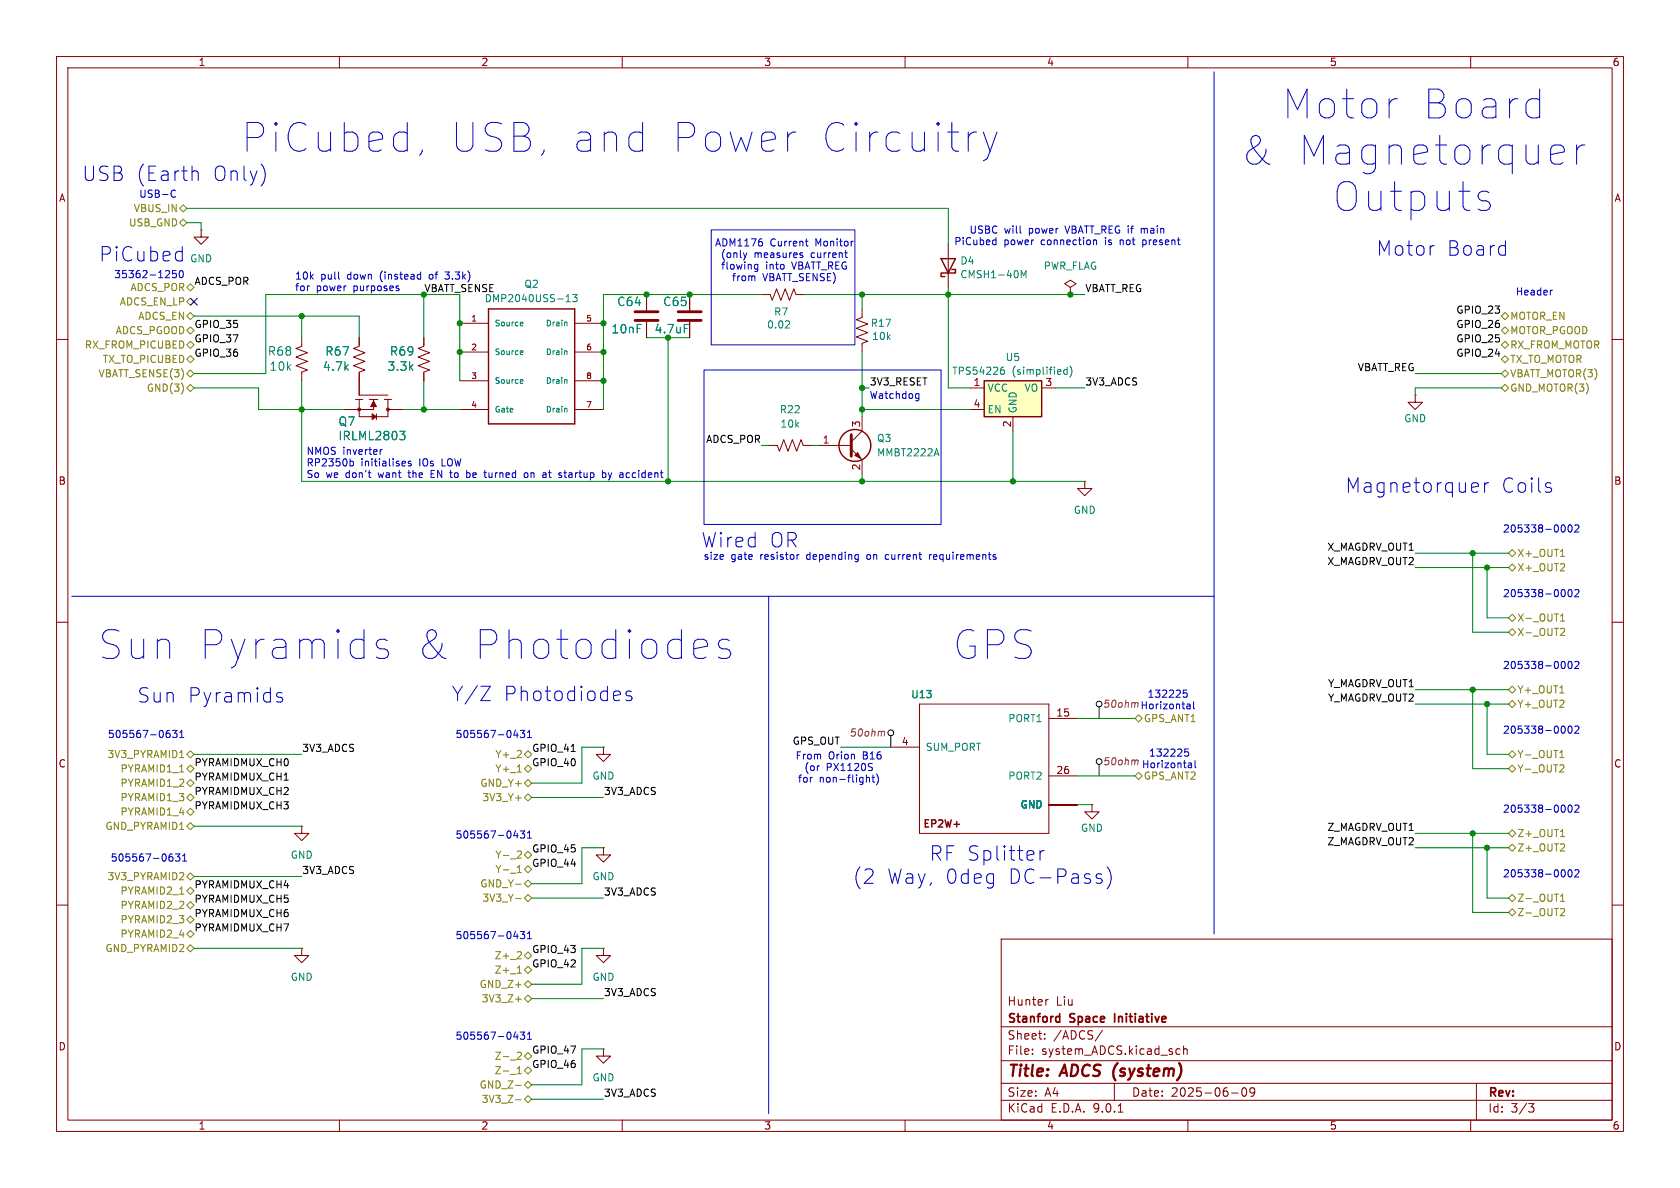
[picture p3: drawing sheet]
<svg xmlns="http://www.w3.org/2000/svg" width="297mm" height="210mm" viewBox="0 0 297 210" stroke-linecap="round" stroke-linejoin="round" font-family="sans-serif">
<path d="M0 0h297v210h-297z" fill="#fff" stroke="#fff" stroke-width=".18"/>
<g fill="none" stroke="#840000" stroke-width=".18">
<path d="M10 10h277v190h-277zM12 12h273v186h-273zM60 10v2M110 10v2M160 10v2M210 10v2M260 10v2M10 60h2M144.8 78.7h5.7M150.5 79.4l1.9 1.9v2.5M152.4 73.7v2.5l-1.9 1.9M250.2 69.9v1.2h1.3l-1.3 1.3-1.3-1.3h1.3"/>
<path d="M250.2 69.9h.1M285 60h2M191.8 85.1v1.3h-1.3l1.3 1.2 1.2-1.2h-1.2M191.8 85.1h.1M10 110h2M285 110h2M106.7 132.1v1.3h-1.3l1.3 1.2 1.2-1.2h-1.2M106.7 132.1h.1M10 160h2M106.7 167.6v1.3h-1.3l1.3 1.3 1.2-1.3h-1.2M106.7 167.6h.1M177 166h108v32h-108z"/>
<path d="M185.3 176.7l-.3 .1M285 160h2M60 198v2M110 198v2M160 198v2M177 194.5h108M177 191.5h108M177 187.5h108M177 181.5h108M182.5 186.3v.1M182.5 185.5v.1M184.7 183.6v.1"/>
<path d="M184.7 182.8v.1M194.9 182.1l-1.3 2M197 191.5v3M197.7 196.6h.8M208 186.3h.6M208 185.5h.6M209.2 185.5l.3-.1 .3 .1 .1 .9M209.2 184.9v1.5M210 198v2M217.7 193.2h1.2M219.7 192.4l.2-.1a.81 .81 0 0 1 .6 .6 .81 .81 0 0 1-.3 .8l-.2 .1a.81 .81 0 0 1-.3-1.4zM221.8 192.9l-.3 .3h-.3l-.2-.3 .1-.5 .4-.1 .2 .1a.99 .99 0 0 1-.3 1.4h-.3"/>
<path d="M260 198v2M261 191.5v6.5M270.2 195.1h1l-.5 .6 .4 .1 .1 .5-.3 .3h-.4"/>
</g>
<path d="M186.9 179.7l.4 .1M187.3 179.2v1.5M197.1 179.2v1.5M187.3 180.6l-.4 .1" fill="none" stroke="#840000" stroke-width=".3"/>
<path d="M150.5 76.8v3.8" fill="none" stroke="#840000" stroke-width=".51"/>
<circle cx="151.1" cy="78.7" r="2.82" fill="none" stroke="#840000" stroke-width=".25"/>
<path d="M151.1 80.5l.5-.5 .5 1z" fill="#840000" stroke="#840000" stroke-width=".18"/>
<path d="M165.6 79.3l.4 1.3M165.3 80.2h.6" fill="none" stroke="#008484" stroke-width=".18"/>
<path d="M174 67.3h10.1v6.4h-10.1z" fill="#ffffc2"/>
<path d="M86.4 54.6h15.2v20.3h-15.2zM166.4 45.7h2.5l-1.3 2.6zM168.3 47.6h.6v.7h-2.5v.6h.6M174 67.3h10.1v6.4h-10.1zM168.7 145.7h.9" fill="none" stroke="#840000" stroke-width=".25"/>
<g fill="none" stroke="#840000" stroke-width=".18">
<path d="M35.6 40.6v1.3h-1.3l1.3 1.3 1.2-1.3h-1.2M35.6 40.6h.1M53.3 59.7v1.5l-1 .4 2.1 .8-2.1 .7 2.1 .8-2.1 .7 2.1 .8-1.1 .4v1.5M63.5 59.7v1.5l-1 .4 2 .8-2 .7 2 .8-2 .7 2 .8-1 .4v4.1h5.1M74.9 59.7v1.5l-1 .4 2 .8-2 .7 2 .8-2 .7 2 .8-1 .4v1.5M81.3 57.2h5.1M101.6 57.2h5.1M114.3 52.1v2.8M114.3 56.9v2.8M121.9 52.1v2.8M121.9 56.9v2.8M134.6 52.1h1.5l.4 1 .8-2 .7 2 .8-2 .8 2 .7-2 .4 1h1.5"/>
<path d="M152.4 54.6v1.5l-1 .4 2 .8-2 .7 2 .8-2 .8 2 .7-1 .4v1.5M167.6 43.2v7.6M189.2 50.8l1-.6-1-.7-1 .7 1 .6v1.3M189.2 52.1h.1M62.9 70.6h1.2M63.5 70.6v3.1h5.1v-3.1M65.3 70.6h1.5M66 70.6v1.8h-5M66.5 73.2v1M67.9 70.6h1.3M68.6 72.4h2.5M81.3 72.4h5.1"/>
<path d="M81.3 62.2h5.1M81.3 67.3h5.1M101.6 72.4h5.1M101.6 62.2h5.1M101.6 67.3h5.1M135.9 78.7h1.5l.4 1.1 .8-2.1 .7 2.1 .8-2.1 .7 2.1 .8-2.1 .4 1h1.5M171.4 68.6h2.6M171.4 72.4h2.6M179.1 73.7v2.5M184.1 68.6h2.6M157.5 132.1h5.1M162.6 124.5h22.8v22.8h-22.8z"/>
<path d="M185.4 127h5.1M185.4 137.2h5.1M53.3 146.1v1.2h-1.2l1.2 1.3 1.3-1.3h-1.3M53.3 146.1h.1M106.7 149.9v1.2h-1.3l1.3 1.3 1.2-1.3h-1.2M106.7 149.9h.1M185.4 142.2h5.1M193 142.2v1.3h1.3l-1.3 1.3-1.2-1.3h1.2M193 142.2h.1M53.3 167.6v1.3h-1.2l1.2 1.3 1.3-1.3h-1.3M53.3 167.6h.1M106.7 185.4v1.3h-1.3l1.3 1.3 1.2-1.3h-1.2"/>
<path d="M106.7 185.4h.1"/>
<circle cx="63.5" cy="72.4" r=".25"/>
<circle cx="68.6" cy="72.4" r=".25"/>
</g>
<g fill="none" stroke="#008484" stroke-width=".18">
<path d="M92.1 56.9l.3 .1 .1 .2-.5 .1M92.4 57.6h-.3M100.1 53.3h.7M100.1 52.4l.4-.3v1.2M100.1 56.9l.1 .2v.5M101.2 52.1h.8l-.4 .4 .4 .2v.5l-.2 .1-.6-.1M121 57.4h.7M139.5 56.8l.1 .2-.1 .3-.7 .7h.8M180.5 49.1v-1.3l.5 .9 .4-.9v1.3M70.7 76.2h.9l-.5 .6 .4 .2 .1 .5-.3 .2h-.4M92.1 62l.3 .1 .1 .2-.5 .1M92.1 67.1h.3l.1 .2-.5 .1"/>
<path d="M92.4 62.6l-.3 .1M92.4 67.7l-.3 .1M100.1 62l.1 .2v.5M100.1 67.1l.1 .1v.6M100.1 72.2l.1 .1v.6M177.1 65.4h.2l.3 .2-.1 .4-.4 .2M177.5 64.9l-.4 .1M188.7 65.4l-.4-.1-.2 .3 .1 .5h.5M188.7 64.9v1.3M189.1 64.7a1.46 1.46 0 0 1 0 2"/>
</g>
<path d="M112.3 55.1h4M112.3 56.6h4M119.9 55.1h4.1M119.9 56.6h4.1" fill="none" stroke="#840000" stroke-width=".51"/>
<g fill="#840000" stroke="#840000" stroke-width=".18">
<path d="M66 70.9l.5 1h-1z"/>
<path d="M65.8 73.2l.7 .5-.7 .5z"/>
</g>
<g fill="none" stroke="#000" stroke-width=".18">
<path d="M101 132.8h.7M157.5 130v2.1M194.3 125v2M194.3 135.1v2.1"/>
<circle cx="157.5" cy="129.5" r=".51"/>
<circle cx="194.3" cy="124.5" r=".51"/>
<circle cx="194.3" cy="134.6" r=".51"/>
</g>
<path d="M156.1 129.3l.3 .2-.1 .6M200.9 134.4l.3 .1-.1 .7" fill="none" stroke="#840084" stroke-width=".18"/>
<g fill="none" stroke="#848400" stroke-width=".18">
<path d="M31.7 39.4l.7-.7 .6 .7-.6 .6zM31.7 36.8l.7-.6 .6 .6-.6 .7zM33 50.8l.7-.6 .6 .6-.6 .6zM33 53.3l.7-.6 .6 .6-.6 .7zM33 55.9l.7-.7 .6 .7-.6 .6zM33 58.4l.7-.6 .6 .6-.6 .7zM265.4 55.9l.7-.7 .6 .7-.6 .6zM265.4 58.4l.7-.6 .6 .6-.6 .7zM33 61l.7-.7 .6 .7-.6 .6zM33 66l.7-.6 .6 .6-.6 .7zM33 68.6l.7-.7 .6 .7-.6 .6zM33.7 62.9l.6 .6-.6 .6-.7-.6z"/>
<path d="M265.4 66l.7-.6 .6 .6-.6 .7zM265.4 61l.7-.7 .6 .7-.6 .6zM265.4 68.6l.7-.7 .6 .7-.6 .6zM265.4 63.5l.7-.6 .6 .6-.6 .6zM266.7 97.8l.6-.6 .7 .6-.7 .6zM275.9 98.4h.7M266.7 111.8l.6-.7 .7 .7-.7 .6zM266.7 109.2l.6-.6 .7 .6-.7 .7zM266.7 100.3l.6-.6 .7 .6-.7 .7zM275.9 108.9l.3-.4v1.3M275.9 109.8h.7M276.1 111.1h.4l.1 .3-.8 .9h.8"/>
<path d="M31.8 136.5h.7M31.8 133.9h.7M33 135.9l.7-.6 .6 .6-.6 .6zM33 133.4l.7-.7 .6 .7-.6 .6zM33.7 137.8l.6 .6-.6 .7-.7-.7zM91.5 136.5h.7M92.7 133.4l.6-.7 .7 .7-.7 .6zM92.7 135.9l.6-.6 .7 .6-.7 .6zM93.3 137.8l.7 .6-.7 .7-.6-.7zM200.7 127l.6-.6 .6 .6-.6 .6zM200.7 137.2l.6-.7 .6 .7-.6 .6zM266.7 121.9l.6-.6 .7 .6-.7 .7z"/>
<path d="M266.7 124.5l.6-.7 .7 .7-.7 .6zM266.7 135.9l.6-.6 .7 .6-.7 .6zM266.7 133.4l.6-.7 .7 .7-.7 .6zM275.8 122.5h.7M275.8 133.9h.7M275.9 133l.2-.3v1.2M275.9 135.2l.5 .1 .1 .3-.8 .9h.8M31.8 158.1h.7M33 143.5l.7-.6 .6 .6-.6 .6zM33 146.1l.7-.7 .6 .7-.6 .6zM33 157.5l.7-.7 .6 .7-.6 .6zM33 154.9l.7-.6 .6 .6-.6 .7z"/>
<path d="M33 141l.7-.7 .6 .7-.6 .6zM91.1 141.1h1M91.1 156.3h1M91.1 158.8h1M91.5 154.2h.7M91.5 153.3l.3-.3v1.2M91.6 150.4l.5 .1 .1 .3-.8 .9h.8M92.7 141l.6-.7 .7 .7-.7 .6zM92.7 156.2l.6-.6 .7 .6-.7 .6zM92.7 158.8l.6-.7 .7 .7-.7 .6zM92.7 151.1l.6-.6 .7 .6-.7 .7zM93.3 153l.7 .7-.7 .6-.6-.6z"/>
<path d="M266.7 158.8l.6-.7 .7 .7-.7 .6zM266.7 147.3l.6-.6 .7 .6-.7 .7zM267.3 149.2l.7 .7-.7 .6-.6-.6zM275.9 159.3h.7M275.9 158.4l.3-.3v1.2M275.9 147.9h.7M276.5 149.2l.1 .2-.1 .3-.7 .7h.8M33 162.6l.7-.7 .6 .7-.6 .6zM33 160l.7-.6 .6 .6-.6 .7zM33 165.1l.7-.6 .6 .6-.6 .6zM33.7 167l.6 .6-.6 .7-.7-.7zM91.1 176.6h1"/>
<path d="M91.5 172h.7M91.7 170.9l.1-.1v1.2M91.9 168.2l.3 .3-.1 .3-.7 .7h.8M92.7 168.9l.6-.6 .7 .6-.7 .6zM92.7 171.5l.6-.7 .7 .7-.7 .6zM92.7 174l.6-.6 .7 .6-.7 .6zM92.7 176.5l.6-.6 .7 .6-.7 .7zM266.7 161.3l.6-.6 .7 .6-.7 .6zM276.1 160.6l.4 .1 .1 .3-.8 .9h.8M91.1 194.4h1M91.1 191.9h1M91.5 188.9l.3-.4v1.3"/>
<path d="M91.5 189.8h.7M91.5 186.1l.4-.1 .3 .4-.8 .9h.8M92.7 194.3l.6-.6 .7 .6-.7 .6zM92.7 189.2l.6-.6 .7 .6-.7 .7zM92.7 191.8l.6-.7 .7 .7-.7 .6zM92.7 186.7l.6-.6 .7 .6-.7 .6z"/>
</g>
<g fill="none" stroke="#0000c2" stroke-width=".18">
<path d="M214.6 12.7v152.4M271.7 17.5l.5 .2M272.2 15.8v5M31 34.8l-.2 .1-.3-.1M34.3 30.2l.6 .1 .1 .3v1.3M74.7 26.5v.2l-.5 .8M140.7 23.3h-.5l-.5 .3M172.6 23.3h-.5l-.7 .5M173.8 23.3l1.2 3.4M175 26.7l-.4 1.2-.8 .5M176.3 23.3l-1.3 3.4M262 35.5h.8l.4 .2 .3 .8-.3 .5-.4 .2h-1"/>
<path d="M262 33.8h.8l.4 .2M272.2 20.6l-.5 .2M274.9 25.6h.9l.5 .3 .2 .5v.4l-2.4 .5M276.3 28.8l-.5 .2h-.9M278.7 25.6v3.4M280.2 25.6a1.3 1.3 0 0 0-1.5 1M31.1 47.8h-.6v.6l.1-.1 .5 .1 .1 .2-.1 .4-.1 .1-.5-.1M31.9 47.9l.1-.1a.68 .68 0 0 1 .4 .7 .68 .68 0 0 1-.4 .6 .84 .84 0 0 1-.1-1.2zM32 44.4l.2 .2M32.2 43.6v2.5M32.2 46l-.2 .1M59.9 49.3h.1"/>
<path d="M70.4 51l.2 .1-.2 .3M74.2 48.5l.2 .1M74.4 48.1v1.2M74.4 49.3h-.2M78.7 48.1h.7M78.7 49.2l.1 .1M125.7 40.6h25.4v20.4h-25.4zM132 44.7l-.3 .8M133.4 47.3l.2 .3 .4-.1M133.4 48.8l.1 .8M134 46.7v1.1l-.3 .2-.3-.1M134 46.8l-.4-.1-.2 .3"/>
<path d="M134.7 42.8l.1 .1-.1 .5M141.6 45.1l.3 .1v.2l-.1 .1h-.3M141.6 44.7h.3M142.4 42.6h.5M142.6 43.3l.3 .2M149.3 44.7h.5M149.5 45.4l.3 .1M150.7 42.6h.1M175.7 42.4l.4 .1M176.1 42v1.3M176.1 43.2l-.4 .1M180.4 41.2h.1"/>
<path d="M193.3 42.5l.2-.1 .3 .1 .1 .8M193.3 42.4v.9M201.8 40.4v.8M201.9 40.4l-.1 .1M202 42.4v1.3M202 43.2l.1 .1M202.1 42.4l-.1 .1M274.4 51.3l-.2 .1M67.2 79.5v.8M67.6 79.5l-.4 .2M124.5 65.4h41.9v27.3h-41.9zM162.1 69.6h.3"/>
<path d="M162.4 69.6v1l-.1 .2-.3 .1M162.4 70.4h-.3M62 81.5l.4 .1 .1 .2-.1 .5-.4 .1M71.5 81.5l.2 .3-.6 .1M71.6 82.3l-.1 .1M72.6 81.6l-.3-.1-.1 .2v.2l.4 .1v.3h-.4M76.2 83.8h.4M76.2 83.1v1.3h.6M82.5 83.6h.4l.1 .1M83 84.3l-.1 .1h-.4M92.8 83.6h.3l.2 .2v.4l-.2 .2h-.3l-.1-.2zM97 83.6h.4"/>
<path d="M99.7 83.6h.5M99.9 83.1v1.1l.3 .2M106.5 83.6h.4l.2 .2-.1 .6h-.5M107.5 83.6l.3 .8M107.8 84.4l-.3 .4M108.1 83.6l-.3 .8M110.9 83.6h.4M111.3 84.4h-.4M151.6 98l.1 .1M151.7 98v1.1l-.1 .1M151.7 98.8l-.1 .1M156.7 98l-.2 .3v.3l.2 .3"/>
<path d="M164.3 98v.9M164.7 98l-.4 .3M175.9 98.5l.2 .1-.2 .3M175.9 98l.1 .1M261 85.3l.2 .2 .2 .4-1.2 .3M261.2 86.9l-.2 .1M262.5 85.3v1.7M263.2 85.3a.65 .65 0 0 0-.7 .5M274.2 86.3l.1 .2-.1 .4M276.5 92.8l.2 .5-.2 .7M277.3 92.9l.2-.1a.68 .68 0 0 1 .4 .6 .68 .68 0 0 1-.4 .7l-.2-.2-.1-.3zM278.4 92.9l.5-.1 .2 .3-.8 1h.8"/>
<path d="M12.7 105.4h201.9M68.5 113.2l-.5-.2h-.8l-.4 .2-.3 .5 .3 .8 .4 .2h.8l.5 .2 .2 .5-.2 .8-.5 .2h-1l-.5-.2M123.4 113h.9l.5 .2 .3 .5v.5l-2.5 .5M124.8 116.2l-.5 .2h-.9M128.9 113.2l-.4-.2h-.8l-.5 .2-.2 .5 .2 .8 .5 .2h.8l.4 .2 .3 .5-.3 .8-.4 .2h-1l-.5-.2M135.9 105.4v91.5M276.5 104.3l.2 .4-.2 .7M276.5 117l.2 .4-.2 .7M277.3 104.3l.2-.1a.68 .68 0 0 1 .4 .7 .68 .68 0 0 1-.4 .6l-.2-.1-.1-.4zM277.3 117l.2-.1a.68 .68 0 0 1 .4 .7 .68 .68 0 0 1-.4 .6l-.2-.1-.1-.4zM278.4 104.3l.5-.1 .2 .4-.8 .9h.8M278.4 117l.5-.1 .2 .4-.8 .9h.8"/>
<path d="M29.6 129.6h.2l.3 .2-.1 .5-.4 .1M30 129.1l-.4 .1M30.5 129.1h.8l-.4 .5 .3 .1v.6l-.2 .1-.5-.1M31.8 130.4h.7M31.8 129.5l.3-.4v1.3M48.9 122.9l.1 .2 .6 .2 .4 .3-.1 .4-.3 .1-.7-.1M49.9 122.5l-.6-.1-.4 .4M85 121.3h1.7l-1.7 2.6h1.7M90.8 130h.8M91.4 129.5v.9M92 129.1h.8l-.5 .5 .4 .1v.6l-.2 .1-.5-.1M93.2 130.4h.8"/>
<path d="M93.2 129.5l.4-.4v1.3M111.6 122.3l-.6-.1-.4 .3 .2 .4 .8 .2 .1 .3-.1 .3-.2 .2-.8-.2M153.2 137v1.3M153.2 137.5l.2-.1 .3 .1v.8M154 135.6l.2 .3-.2 .3M154.1 137.4h.5M154.3 137v1.1l.3 .2M154.9 136.8a1.46 1.46 0 0 1 0 1.9M209.8 122h-.6v.6l.1-.1h.5l.1 .2-.1 .4-.2 .2-.4-.2M210 124.5h.3l.1 .8M210.1 132.4h-.6l-.1 .6 .2-.1h.4l.1 .2v.5l-.2 .1-.5-.1M210.2 134.9h.3l.2 .2v.6"/>
<path d="M210.4 125.2l-.4 .1M210.4 124.8h-.4M210.7 135.7h-.5M210.7 135.2h-.5M211 124v1.1l.2 .2M211.3 134.4v1.1l.1 .2M276.5 128.4l.2 .4-.2 .8M277.3 128.5l.2-.2a.68 .68 0 0 1 .4 .7 .68 .68 0 0 1-.4 .6l-.2-.1-.1-.4zM278.4 128.5l.5-.2 .2 .4-.8 .9h.8M30.1 151.4h.2l.3 .3-.1 .4-.4 .1M30.5 151h-.4M31 151h.8l-.4 .4 .3 .2v.5l-.1 .1-.6-.1"/>
<path d="M32.3 152.2h.7M32.3 151.3l.3-.3v1.2M90.8 147.7h.8M91.4 147.3v.9M92 146.9h.8l-.5 .5 .4 .1v.5l-.2 .2-.5-.2M93.2 147.3l.4-.4v1.3M93.2 148.2h.8M182.7 150.5l.1 .5-1.2 .2M183.9 150.4v1.7M184.6 150.4a.65 .65 0 0 0-.7 .5M194.1 155.3l.6 .1 .2 .4-.4 .3h-.5M194.1 154.5l.6 .1"/>
<path d="M195.7 153.2a2.91 2.91 0 0 1 0 3.9M276.5 142.4l.2 .4-.2 .7M276.5 153.8l.2 .4-.2 .8M277.3 142.4l.2-.1a.68 .68 0 0 1 .4 .7 .68 .68 0 0 1-.4 .6l-.2-.1-.1-.4zM277.3 153.9l.2-.2a.68 .68 0 0 1 .4 .7 .68 .68 0 0 1-.4 .6l-.2-.1-.1-.4zM278.4 142.4l.5-.1 .2 .4-.8 .9h.8M278.4 153.9l.5-.2 .2 .4-.8 .9h.8M90.8 165.5h.8M91.4 165.1v.8M92 164.7h.8l-.5 .5 .4 .1v.5l-.2 .1-.5-.1M93.2 165l.4-.3v1.2M93.2 165.9h.8"/>
<path d="M90.8 183.3h.8M91.4 182.9v.8M92 182.4h.8l-.5 .5 .4 .2v.5l-.2 .1-.5-.1M93.2 182.8l.4-.4v1.3M93.2 183.7h.8"/>
</g>
<g fill="none" stroke="#008400" stroke-width=".18">
<path d="M33 36.8h134.6v6.4M33 39.4h2.6v1.2M34.3 55.9h29.2v3.8M53.3 55.9v3.8M74.9 52.1v7.6M114.3 59.7h7.6M118.1 59.7v25.4M134.6 52.1h-27.9v20.3M142.2 52.1h49.6M152.4 52.1v2.5M167.6 50.8v17.8h3.8M34.3 66h12.7v-13.9h34.3v15.2"/>
<path d="M34.3 68.6h11.4v3.8h15.3M53.3 67.3v17.8h138.5M71.1 72.4h10.2M74.9 67.3v5.1M134.6 78.7h1.3M143.5 78.7h1.3M152.4 68.6h1.3M152.4 72.4h19M152.4 62.2v11.5M179.1 76.2v8.9M186.7 68.6h5.1M250.2 66h15.2"/>
<path d="M265.4 68.6h-15.2v1.3M152.4 83.8v1.3M250.2 97.8h16.5M260.3 97.8v14h6.4M250.2 100.3h16.5M262.9 100.3v8.9h3.8M34.3 133.4h19M106.7 132.1h-3.8v6.3h-8.9M148.6 132.1h8.9M190.5 137.2h10.2M190.5 127h10.2M250.2 124.5h16.5"/>
<path d="M250.2 121.9h16.5M260.3 121.9v14h6.4M262.9 124.5v8.9h3.8M34.3 146.1h19M34.3 154.9h19M94 141h12.7M94 158.8h12.7M106.7 149.9h-3.8v6.3h-8.9M190.5 142.2h2.5M250.2 149.9h16.5M250.2 147.3h16.5M260.3 147.3v14h6.4"/>
<path d="M262.9 149.9v8.9h3.8M34.3 167.6h19M94 176.5h12.7M106.7 167.6h-3.8v6.4h-8.9M94 194.3h12.7M106.7 185.4h-3.8v6.4h-8.9"/>
</g>
<path d="M33.7 52.7l1.2 1.2M34.9 52.7l-1.2 1.2" fill="none" stroke="#000084" stroke-width=".18"/>
<g fill="#008400" stroke="#008400" stroke-width=".18">
<circle cx="262.9" cy="149.9" r=".46"/>
<circle cx="262.9" cy="100.3" r=".46"/>
<circle cx="260.3" cy="97.8" r=".46"/>
<circle cx="262.9" cy="124.5" r=".46"/>
<circle cx="260.3" cy="121.9" r=".46"/>
<circle cx="152.4" cy="85.1" r=".46"/>
<circle cx="152.4" cy="72.4" r=".46"/>
<circle cx="167.6" cy="52.1" r=".46"/>
<circle cx="152.4" cy="52.1" r=".46"/>
<circle cx="152.4" cy="68.6" r=".46"/>
<circle cx="179.1" cy="85.1" r=".46"/>
<circle cx="189.2" cy="52.1" r=".46"/>
<circle cx="260.3" cy="147.3" r=".46"/>
<circle cx="121.9" cy="52.1" r=".46"/>
<circle cx="114.3" cy="52.1" r=".46"/>
<circle cx="81.3" cy="57.2" r=".46"/>
<circle cx="53.3" cy="55.9" r=".46"/>
<circle cx="106.7" cy="57.2" r=".46"/>
<circle cx="118.1" cy="85.1" r=".46"/>
<circle cx="106.7" cy="67.3" r=".46"/>
<circle cx="81.3" cy="62.2" r=".46"/>
<circle cx="74.9" cy="72.4" r=".46"/>
<circle cx="118.1" cy="59.7" r=".46"/>
<circle cx="106.7" cy="62.2" r=".46"/>
<circle cx="53.3" cy="72.4" r=".46"/>
</g>
<g font-size="7.1" fill="#0000c2">
<text x="226.8" y="21.3">Motor</text>
<text x="251.1" y="21.3">Board</text>
<text x="42.8" y="27.2">PiCubed,</text>
<text x="79.2" y="27.2">USB, and</text>
<text x="117.3" y="27.2">Power</text>
<text x="143.1" y="27.2">Circuitry</text>
<text x="219.5" y="29.4">&amp; Magnetorquer</text>
<text x="235.7" y="37.6">Outputs</text>
<text x="17.5" y="116.8">Sun Pyramids</text>
<text x="72.7" y="116.8">&amp; Photodiodes</text>
<text x="168.5" y="116.8">GPS</text>
</g>
<g font-size="3.5" fill="#0000c2">
<text x="14.5" y="32.2">USB (Earth</text>
<text x="37.5" y="32.2">Only)</text>
<text x="17.5" y="46.5">PiCubed</text>
<text x="243.3" y="45.4">Motor</text>
<text x="255.7" y="45.4">Board</text>
<text x="237.8" y="87.4">Magnetorquer</text>
<text x="265.3" y="87.4">Coils</text>
<text x="124" y="97">Wired</text>
<text x="136" y="97">OR</text>
<text x="24.2" y="124.4">Sun</text>
<text x="33.1" y="124.4">Pyramids</text>
<text x="79.8" y="124.2">Y/Z</text>
<text x="89" y="124.2">Photodiodes</text>
<text x="163.8" y="152.4">RF Splitter</text>
<text x="150.6" y="156.5">(2</text>
<text x="156.6" y="156.5">Way, 0deg</text>
<text x="177.9" y="156.5">DC-Pass)</text>
</g>
<g font-size="2.8" fill="#840000">
<text x="178" y="190.9">Title:</text>
<text x="187.7" y="190.9">ADCS (system)</text>
</g>
<g font-size="2.1" fill="#008484">
<text x="108" y="59.1">10nF</text>
<text x="109" y="54.3">C64</text>
<text x="115.6" y="59.1">4.7uF</text>
<text x="117.1" y="54.3">C65</text>
<text x="47.3" y="63.1">R68</text>
<text x="47.5" y="65.7">10k</text>
<text x="57" y="65.7">4.7k</text>
<text x="57.4" y="63.1">R67</text>
<text x="68.4" y="65.7">3.3k</text>
<text x="68.8" y="63.1">R69</text>
<text x="59.7" y="75.5">Q7</text>
<text x="59.7" y="78">IRLML2803</text>
</g>
<g font-size="2.1" fill="#840000">
<text x="178" y="178">Hunter</text>
<text x="186.7" y="178">Liu</text>
<text x="178" y="184">Sheet:</text>
<text x="178" y="181.2">Stanford</text>
<text x="186.2" y="184">/ADCS/</text>
<text x="189.2" y="181.2">Space</text>
<text x="197.7" y="181.2">Initiative</text>
<text x="178" y="186.7">File:</text>
<text x="184.1" y="186.7">system_ADCS.kicad_sch</text>
<text x="178" y="196.9">KiCad</text>
<text x="178" y="194.1">Size:</text>
<text x="184.7" y="194.1">A4</text>
<text x="185.7" y="196.9">E.D.A.</text>
<text x="193.3" y="196.9">9.0.1</text>
<text x="200" y="194.1">Date:</text>
<text x="207" y="194.1">2025-06-09</text>
<text x="263" y="194.3">Rev:</text>
<text x="263" y="196.9">Id:</text>
<text x="267.1" y="196.9">3/3</text>
</g>
<g font-size="1.8" fill="#840000">
<text x="35" y="11.9">1</text>
<text x="85" y="11.9">2</text>
<text x="135" y="11.9">3</text>
<text x="185" y="11.9">4</text>
<text x="235" y="11.9">5</text>
<text x="285" y="11.9">6</text>
<text x="10.3" y="35.9">A</text>
<text x="285.3" y="35.9">A</text>
<text x="172" y="68.3">1</text>
<text x="184.7" y="68.3">3</text>
<text x="152.1" y="75.6" transform="rotate(-90 152.1 75.6)">3</text>
<text x="172" y="72.1">4</text>
<text x="178.8" y="75.6" transform="rotate(-90 178.8 75.6)">2</text>
<text x="145.3" y="78.5">1</text>
<text x="152.1" y="83.3" transform="rotate(-90 152.1 83.3)">2</text>
<text x="10.3" y="85.9">B</text>
<text x="285.3" y="85.9">B</text>
<text x="159.3" y="131.8">4</text>
<text x="186.6" y="126.7">15</text>
<text x="10.3" y="135.9">C</text>
<text x="186.6" y="136.9">26</text>
<text x="285.3" y="135.9">C</text>
<text x="163" y="146.6">EP2W+</text>
<text x="10.3" y="185.9">D</text>
<text x="285.3" y="185.9">D</text>
<text x="35" y="199.9">1</text>
<text x="85" y="199.9">2</text>
<text x="135" y="199.9">3</text>
<text x="185" y="199.9">4</text>
<text x="235" y="199.9">5</text>
<text x="285" y="199.9">6</text>
</g>
<g font-size="1.8" fill="#0000c2">
<text x="24.5" y="35.2">USB-C</text>
<text x="171.3" y="41.5">USBC</text>
<text x="177.5" y="41.5">will</text>
<text x="182" y="41.5">power</text>
<text x="188.7" y="41.5">VBATT_REG if</text>
<text x="202.4" y="41.5">main</text>
<text x="126.3" y="43.8">ADM1176</text>
<text x="127.3" y="45.8">(only</text>
<text x="127.4" y="47.9">flowing</text>
<text x="133.3" y="45.8">measures</text>
<text x="135.3" y="47.9">into</text>
<text x="136.1" y="43.8">Current</text>
<text x="140.1" y="47.9">VBATT_REG</text>
<text x="143.5" y="45.8">current</text>
<text x="144.3" y="43.8">Monitor</text>
<text x="168.6" y="43.5">PiCubed</text>
<text x="177.5" y="43.5">power</text>
<text x="184.1" y="43.5">connection</text>
<text x="195.6" y="43.5">is</text>
<text x="198.4" y="43.5">not</text>
<text x="202.6" y="43.5">present</text>
<text x="20.1" y="49.4">35362-1250</text>
<text x="52.1" y="49.6">10k</text>
<text x="52.1" y="51.7">for</text>
<text x="55.9" y="51.7">power</text>
<text x="56.7" y="49.6">pull</text>
<text x="61.5" y="49.6">down</text>
<text x="62.6" y="51.7">purposes</text>
<text x="67.4" y="49.6">(instead</text>
<text x="76.3" y="49.6">of</text>
<text x="79.4" y="49.6">3.3k)</text>
<text x="129.3" y="49.9">from</text>
<text x="134.8" y="49.9">VBATT_SENSE)</text>
<text x="267.9" y="52.4">Header</text>
<text x="153.6" y="70.7">Watchdog</text>
<text x="54.1" y="80.6">NMOS inverter</text>
<text x="54.1" y="82.7">RP2350b</text>
<text x="63.8" y="82.7">initialises</text>
<text x="74.2" y="82.7">IOs</text>
<text x="78.4" y="82.7">LOW</text>
<text x="54.1" y="84.7">So</text>
<text x="57.6" y="84.7">we</text>
<text x="61.2" y="84.7">don't</text>
<text x="67.2" y="84.7">want</text>
<text x="72.7" y="84.7">the</text>
<text x="76.8" y="84.7">EN to</text>
<text x="83.5" y="84.7">be</text>
<text x="86.9" y="84.7">turned</text>
<text x="94.2" y="84.7">on</text>
<text x="97.6" y="84.7">at</text>
<text x="100.7" y="84.7">startup</text>
<text x="108.5" y="84.7">by</text>
<text x="111.8" y="84.7">accident</text>
<text x="265.6" y="94.3">205338-0002</text>
<text x="124.3" y="99.2">size</text>
<text x="129.2" y="99.2">gate</text>
<text x="134.5" y="99.2">resistor</text>
<text x="142.9" y="99.2">depending</text>
<text x="153.7" y="99.2">on</text>
<text x="157.2" y="99.2">current</text>
<text x="165.1" y="99.2">requirements</text>
<text x="265.6" y="105.8">205338-0002</text>
<text x="265.6" y="118.5">205338-0002</text>
<text x="194.9" y="125.3">50ohm Horizontal</text>
<text x="202.8" y="123.5">132225</text>
<text x="19" y="130.7">505567-0631</text>
<text x="80.4" y="130.7">505567-0431</text>
<text x="265.6" y="129.9">205338-0002</text>
<text x="140.6" y="134.5">From</text>
<text x="142.1" y="136.5">(or</text>
<text x="146" y="136.5">PX1120S</text>
<text x="146.4" y="134.5">Orion</text>
<text x="152.6" y="134.5">B16</text>
<text x="201.8" y="136">Horizontal</text>
<text x="203" y="134">132225</text>
<text x="141" y="138.5">for</text>
<text x="144.8" y="138.5">non-flight)</text>
<text x="265.6" y="143.9">205338-0002</text>
<text x="80.4" y="148.4">505567-0431</text>
<text x="19.5" y="152.5">505567-0631</text>
<text x="265.6" y="155.3">205338-0002</text>
<text x="80.4" y="166.2">505567-0431</text>
<text x="80.4" y="184">505567-0431</text>
</g>
<g font-size="1.8" fill="#848400">
<text x="22.7" y="40.2">USB_GND</text>
<text x="23.6" y="37.7">VBUS_IN</text>
<text x="23" y="51.7">ADCS_POR</text>
<text x="20.3" y="59.3">ADCS_PGOOD</text>
<text x="21.1" y="54.2">ADCS_EN_LP</text>
<text x="24.3" y="56.7">ADCS_EN</text>
<text x="266.9" y="56.7">MOTOR_EN</text>
<text x="266.9" y="59.3">MOTOR_PGOOD</text>
<text x="14.9" y="61.8">RX_FROM_PICUBED</text>
<text x="18.1" y="64.4">TX_TO_PICUBED</text>
<text x="266.9" y="61.8">RX_FROM_MOTOR</text>
<text x="266.9" y="64.4">TX_TO_MOTOR</text>
<text x="17.3" y="66.9">VBATT_SENSE(3)</text>
<text x="25.9" y="69.4">GND(3)</text>
<text x="266.9" y="66.9">VBATT_MOTOR(3)</text>
<text x="266.9" y="69.4">GND_MOTOR(3)</text>
<text x="268.2" y="101.2">X+_OUT2</text>
<text x="268.2" y="98.7">X+_OUT1</text>
<text x="268.2" y="112.6">X-_OUT2</text>
<text x="268.2" y="110.1">X-_OUT1</text>
<text x="268.2" y="122.8">Y+_OUT1</text>
<text x="268.2" y="125.3">Y+_OUT2</text>
<text x="202.1" y="127.9">GPS_ANT1</text>
<text x="18.9" y="134.2">3V3_PYRAMID1</text>
<text x="21.2" y="136.8">PYRAMID1_1</text>
<text x="87.5" y="134.2">Y+_2</text>
<text x="87.5" y="136.8">Y+_1</text>
<text x="268.2" y="136.8">Y-_OUT2</text>
<text x="268.2" y="134.2">Y-_OUT1</text>
<text x="21.2" y="139.3">PYRAMID1_2</text>
<text x="21.2" y="141.8">PYRAMID1_3</text>
<text x="84.8" y="139.3">GND_Y+</text>
<text x="85.2" y="141.8">3V3_Y+</text>
<text x="202.1" y="138">GPS_ANT2</text>
<text x="18.5" y="146.9">GND_PYRAMID1</text>
<text x="21.2" y="144.4">PYRAMID1_4</text>
<text x="268.2" y="148.2">Z+_OUT1</text>
<text x="18.9" y="155.8">3V3_PYRAMID2</text>
<text x="87.5" y="154.5">Y-_1</text>
<text x="87.5" y="152">Y-_2</text>
<text x="268.2" y="150.7">Z+_OUT2</text>
<text x="21.2" y="158.3">PYRAMID2_1</text>
<text x="21.2" y="160.9">PYRAMID2_2</text>
<text x="84.8" y="157.1">GND_Y-</text>
<text x="85.2" y="159.6">3V3_Y-</text>
<text x="268.2" y="159.6">Z-_OUT1</text>
<text x="21.2" y="163.4">PYRAMID2_3</text>
<text x="21.2" y="166">PYRAMID2_4</text>
<text x="268.2" y="162.2">Z-_OUT2</text>
<text x="18.5" y="168.5">GND_PYRAMID2</text>
<text x="87.4" y="169.8">Z+_2</text>
<text x="87.4" y="172.3">Z+_1</text>
<text x="84.7" y="174.9">GND_Z+</text>
<text x="85.1" y="177.4">3V3_Z+</text>
<text x="87.4" y="190.1">Z-_1</text>
<text x="87.4" y="187.6">Z-_2</text>
<text x="84.7" y="192.6">GND_Z-</text>
<text x="85.1" y="195.2">3V3_Z-</text>
</g>
<g font-size="1.8" fill="#008484">
<text x="33.5" y="46.6">GND</text>
<text x="169.7" y="47">D4</text>
<text x="184.4" y="47.9">PWR_FLAG</text>
<text x="85.6" y="53.6">DMP2040USS-13</text>
<text x="92.6" y="51.1">Q2</text>
<text x="169.7" y="49.4">CMSH1-40M</text>
<text x="135.5" y="58.3">0.02</text>
<text x="136.8" y="56">R7</text>
<text x="153.8" y="58">R17</text>
<text x="154.1" y="60.3">10k</text>
<text x="177.7" y="64">U5</text>
<text x="168.2" y="66.5">TPS54226</text>
<text x="174.5" y="69.4">VCC</text>
<text x="178.9" y="66.5">(simplified)</text>
<text x="181" y="69.4">VO</text>
<text x="137.8" y="73.3">R22</text>
<text x="137.9" y="75.8">10k</text>
<text x="174.5" y="73.3">EN</text>
<text x="179.9" y="73.2" transform="rotate(-90 179.9 73.2)">GND</text>
<text x="248.2" y="74.8">GND</text>
<text x="154.9" y="78.3">Q3</text>
<text x="154.9" y="80.9">MMBT2222A</text>
<text x="189.7" y="91">GND</text>
<text x="160.8" y="123.8">U13</text>
<text x="178.2" y="127.9">PORT1</text>
<text x="163.6" y="132.9">SUM_PORT</text>
<text x="104.6" y="138">GND</text>
<text x="178.2" y="138">PORT2</text>
<text x="180.3" y="143.1">GND</text>
<text x="191" y="147.2">GND</text>
<text x="51.3" y="152">GND</text>
<text x="104.6" y="155.8">GND</text>
<text x="51.3" y="173.6">GND</text>
<text x="104.6" y="173.6">GND</text>
<text x="104.6" y="191.4">GND</text>
</g>
<g font-size="1.8">
<text x="34.3" y="50.5">ADCS_POR</text>
<text x="191.8" y="51.7">VBATT_REG</text>
<text x="34.3" y="58.1">GPIO_35</text>
<text x="257.4" y="58.1">GPIO_26</text>
<text x="257.4" y="55.5">GPIO_23</text>
<text x="34.3" y="63.2">GPIO_36</text>
<text x="34.3" y="60.6">GPIO_37</text>
<text x="239.9" y="65.7">VBATT_REG</text>
<text x="257.4" y="63.2">GPIO_24</text>
<text x="257.4" y="60.6">GPIO_25</text>
<text x="153.7" y="68.2">3V3_RESET</text>
<text x="191.8" y="68.2">3V3_ADCS</text>
<text x="124.7" y="78.4">ADCS_POR</text>
<text x="234.6" y="97.4">X_MAGDRV_OUT1</text>
<text x="234.6" y="100">X_MAGDRV_OUT2</text>
<text x="234.7" y="124.1">Y_MAGDRV_OUT2</text>
<text x="234.7" y="121.6">Y_MAGDRV_OUT1</text>
<text x="140" y="131.7">GPS_OUT</text>
<text x="34.3" y="135.5">PYRAMIDMUX_CH0</text>
<text x="53.3" y="133">3V3_ADCS</text>
<text x="94" y="135.5">GPIO_40</text>
<text x="94" y="133">GPIO_41</text>
<text x="34.3" y="138.1">PYRAMIDMUX_CH1</text>
<text x="34.3" y="140.6">PYRAMIDMUX_CH2</text>
<text x="34.3" y="143.2">PYRAMIDMUX_CH3</text>
<text x="106.7" y="140.6">3V3_ADCS</text>
<text x="234.6" y="149.5">Z_MAGDRV_OUT2</text>
<text x="234.6" y="147">Z_MAGDRV_OUT1</text>
<text x="53.3" y="154.6">3V3_ADCS</text>
<text x="94" y="153.3">GPIO_44</text>
<text x="94" y="150.8">GPIO_45</text>
<text x="34.3" y="157.1">PYRAMIDMUX_CH4</text>
<text x="34.3" y="159.7">PYRAMIDMUX_CH5</text>
<text x="106.7" y="158.4">3V3_ADCS</text>
<text x="34.3" y="162.2">PYRAMIDMUX_CH6</text>
<text x="34.3" y="164.8">PYRAMIDMUX_CH7</text>
<text x="94" y="168.6">GPIO_43</text>
<text x="94" y="171.1">GPIO_42</text>
<text x="106.7" y="176.2">3V3_ADCS</text>
<text x="94" y="186.3">GPIO_47</text>
<text x="94" y="188.9">GPIO_46</text>
<text x="106.7" y="194">3V3_ADCS</text>
</g>
<text font-size="1.8" fill="#008400" x="74.9" y="51.7">VBATT_SENSE</text>
<g font-size="1.8" fill="#840084">
<text x="150.1" y="130.4">50ohm</text>
<text x="194.9" y="135.5">50ohm</text>
</g>
<g font-size="1.4" fill="#840000">
<text x="83.2" y="56.9">1</text>
<text x="103.5" y="56.9">5</text>
<text x="83.2" y="62">2</text>
<text x="103.5" y="62">6</text>
<text x="83.2" y="67.1">3</text>
<text x="103.5" y="67.1">8</text>
<text x="83.2" y="72.1">4</text>
<text x="103.5" y="72.1">7</text>
</g>
<g font-size="1.4" fill="#008484">
<text x="87.4" y="57.9">Source</text>
<text x="96.4" y="57.9">Drain</text>
<text x="87.4" y="63">Source</text>
<text x="96.4" y="63">Drain</text>
<text x="87.4" y="68">Source</text>
<text x="96.4" y="68">Drain</text>
<text x="87.4" y="73.1">Gate</text>
<text x="96.4" y="73.1">Drain</text>
</g>
</svg>
